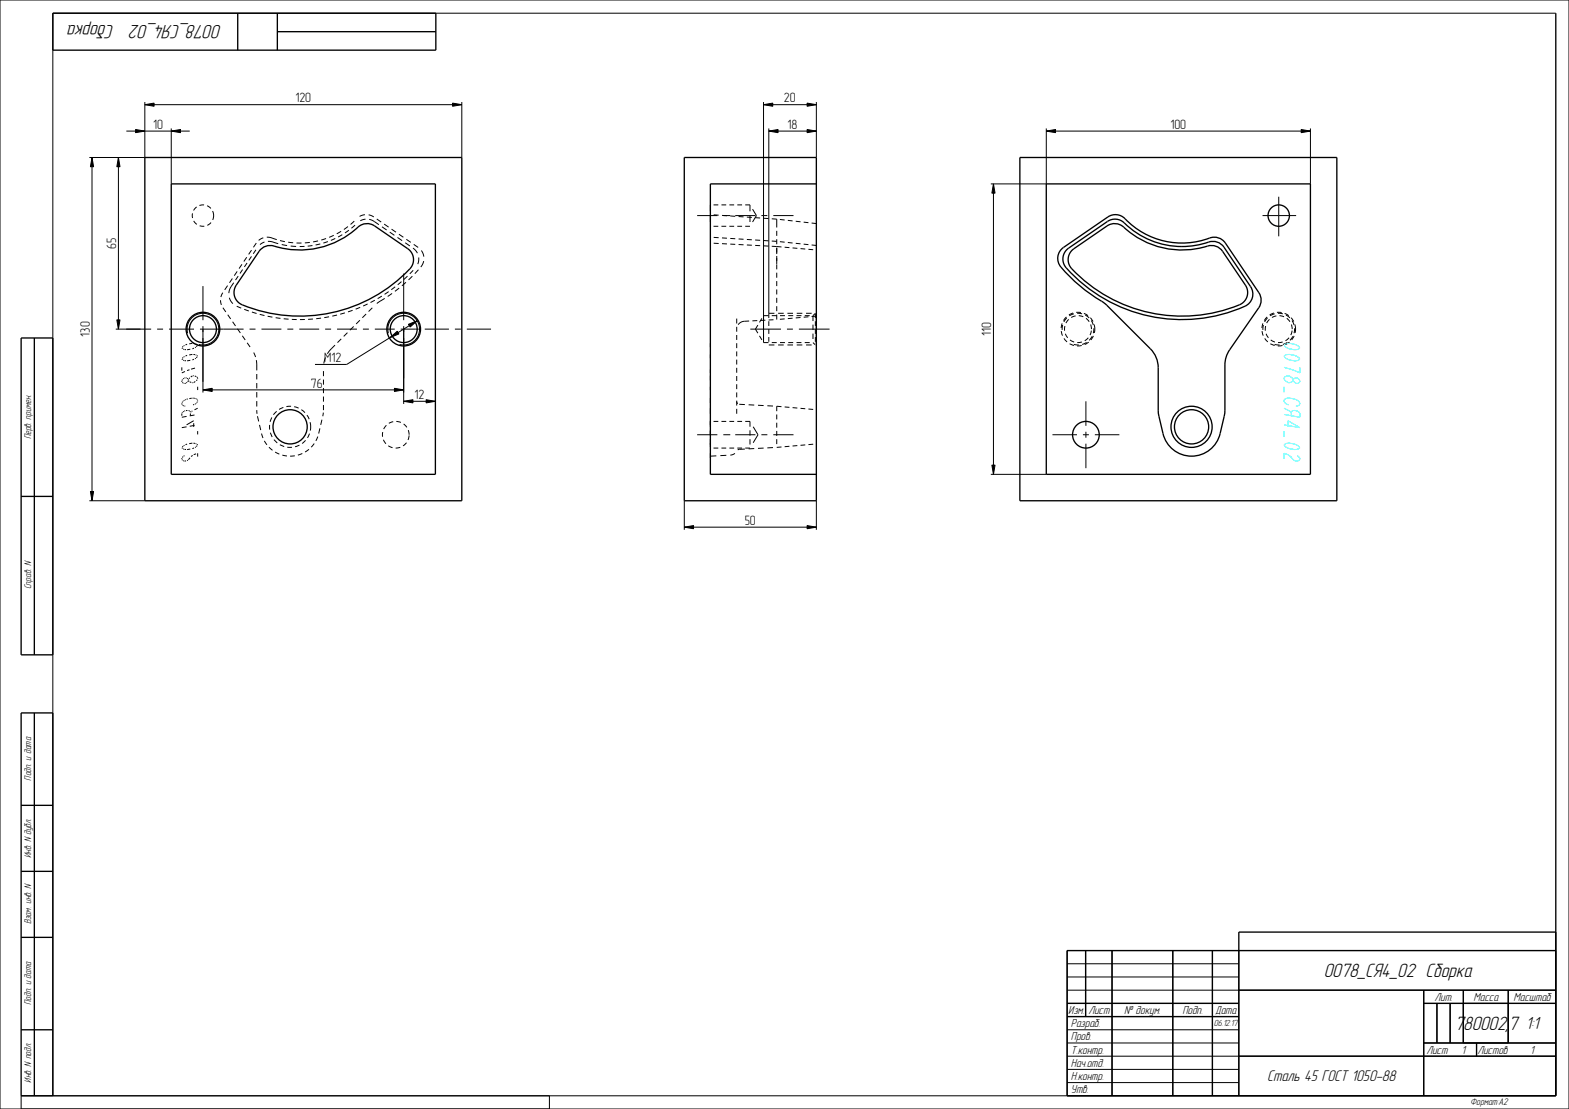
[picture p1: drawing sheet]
<svg xmlns="http://www.w3.org/2000/svg" width="594mm" height="420mm" viewBox="0 0 594 420" stroke-linecap="round" stroke-linejoin="round" font-family="sans-serif">
<g fill="none" stroke="#000" stroke-width=".51">
<path d="M20 5h145v14h-145zM90 5v14M105 12h60M105 5v14M589 5v410h-185v-55h185M54.8 59.6h120v130h-120zM259.1 59.6h50v130h-50zM386.1 59.6h120v130h-120zM64.8 69.6h100v110h-100zM309.1 69.6h-40.2v110h40.2M396.1 69.6h100v110h-100zM98.6 94.5a5.8 5.8 0 0 1 7-.8 32.7 32.7 0 0 0 30.5-8.2 5 5 0 0 1 5.7 .1l12.6 8.6a5 5 0 0 1 .8 7.6 56.8 56.8 0 0 1-64.8 12.9 5 5 0 0 1-.9-6.7z"/>
<path d="M401.7 94.5l17.7-12.3a5 5 0 0 1 6.5 .6 30 30 0 0 0 32.8 7.1 5 5 0 0 1 5.2 2.1l12.7 18.8a5 5 0 0 1 0 5.7l-11.1 16a10.1 10.1 0 0 0-1.8 5.7v18.1l-1.8 7.9a11.1 11.1 0 0 1-10.8 8.6 11.1 11.1 0 0 1-10.8-8.6l-1.8-7.9v-17.1a10.1 10.1 0 0 0-3-7.1l-16.8-16.8a64.1 64.1 0 0 1-17.7-15.2 5 5 0 0 1 .7-5.6zM404.6 94h.1M405.7 94.9l13.4-9.3a5 5 0 0 1 6.3 .4 32.7 32.7 0 0 0 32.6 7l2.3 .2 2 1.3 9.2 13.5a5 5 0 0 1-2.3 7.4 56.9 56.9 0 0 1-64.3-14.8 5 5 0 0 1 .8-5.7zM419.3 83.9l-14.7 10.1M419.3 83.9h.1M419.3 83.9a5.5 5.5 0 0 1 7.5 1.6 31.4 31.4 0 0 0 31.6 6l2.4 .2 2.1 1.3 10.6 15.6a5 5 0 0 1-2.2 7.4 58.2 58.2 0 0 1-68.4-15.7 5 5 0 0 1 1.7-6.3M8 128h12v120h-12zM13 128v120M8 188h12M8 270h12v145h-12zM13 270v145M8 305h12"/>
<path d="M8 330h12M8 355h12M411 360v25M421 360v55M444 360v55M459 360v55M589 353h-120v62M404 380h65M469 375h120M539 380h50M539 375v40M544 380v15"/>
<path d="M549 380v15M554 375v20M571 375v20M8 390h12M404 385h65M469 400h120M539 395h50M559 395v5"/>
<circle cx="109.8" cy="161.6" r="6.5"/>
<circle cx="451.1" cy="161.6" r="7.8"/>
<circle cx="451.1" cy="161.6" r="6.5"/>
</g>
<path d="M289.1 39.6l3.5-.6v1.2zM305.6 39l3.5 .6-3.5 .6zM291.1 49.6l3.5-.6v1.2zM305.6 49l3.5 .6-3.5 .6zM147.7 127.8l2.7-2.3 .6 1zM154.6 122.8l3.3-1.3-2.6 2.3zM152.8 152l3.5-.6v1.2zM161.3 151.4l3.5 .6-3.5 .6z" fill="#000"/>
<g fill="none" stroke="#000" stroke-width=".38">
<path d="M0 0h594v420h-594zM589 5h-569v410M289.1 39.6l3.5-.6v1.2zM289.1 38.6v91.1M289.1 39.6h20M305.6 39l3.5 .6-3.5 .6zM309.1 38.6v21M291.1 49.6l3.5-.6v1.2zM291.1 48.6v71.8M291.1 49.6h18M305.6 49l3.5 .6-3.5 .6zM93.4 97.4l-1.1 1.6"/>
<path d="M93.5 99.6l-1 1.5M95.2 97.1l-1 1.5M95.2 94.7l-1.1 1.6M96.9 94.6l-1 1.5M97 92l-1.1 1.7M97.6 93.6h.1M99.7 90.1l-1.8 .9M100.1 91.7l-1.7 .9M101 89.8l1.4 .2 2.4 .8M101.4 91.4l1.3 .1 2.6 .8M106 91.1l1.9 .4M106.7 92.6l2 .4"/>
<path d="M109.1 91.7l1.9 .2M110 93.2l2.1 .1M112.2 92h1.9M115.3 93.3l-1.8 .1M117.2 91.8l-1.8 .2M117.3 91.8h-.1M118.3 93l-1.8 .2M120.4 91.2l-1.9 .4M121.3 92.4l-1.8 .4M123.4 90.3l-1.8 .6M124.1 91.5l-1.7 .6M126.4 89.1l-1.8 .8"/>
<path d="M126.9 90.3l-1.6 .7M129.1 87.6l-1.6 .9M129.6 88.9l-1.6 .9M131.7 85.8l-1.5 1.1M132.1 87.2l-1.5 1M134.1 83.7l-1.4 1.3M134.4 85.3l-1.4 1.1M138.1 81.3l-2 .7M138.4 83l-2 .6M139.6 81.4l1.9 .8M139.8 83.1l1.9 .8M141.5 82.2h.1"/>
<path d="M141.7 83.9h.1M141.7 83.9l1.7 1.2M142.6 82.9l1.7 1.2M144.6 85.9l1.8 1.2M145.4 84.9l1.7 1.1M147.5 87.9l1.8 1.2M148.2 86.8l1.7 1.1M150.5 89.9l1.7 1.2M151 88.7l1.7 1.2M153.4 91.9l1.8 1.3M153.8 90.6l1.7 1.2M156.4 94h.1"/>
<path d="M156.4 94l1.6 1.9M156.6 92.6l1.7 1.1M158.5 97.5l-.3 2.5M159.5 94.9l1 2.3M160.4 98.9l-1.1 2.2M268.9 89.8h.1M270.2 92.1l1.9 .1M270.2 89.9l1.9 .1M270.2 81.4l1.9 .1M273.3 92.3l1.9 .1M273.3 81.6l1.9 .1M273.3 90.1l1.9 .1"/>
<path d="M276.5 92.4l1.9 .1M276.5 81.8l1.9 .1M276.5 90.3l1.9 .1M279.6 92.6l1.9 .1M279.6 82l1.9 .1M279.6 90.5l1.9 .1M282.8 92.8l1.8 .1M282.8 82.2l1.8 .1M282.8 90.7l1.8 .1M285.9 92.9l1.9 .1M285.9 82.4l1.9 .2M285.9 90.9l1.9 .1"/>
<path d="M289 93.1l1.9 .1M289 82.6l1.9 .2M289 91.1l1.9 .1M292.2 82.9l1.9 .1v3.2M292.2 93.3l3.7 .2M292.2 91.3l1.9 .1M294.1 94h.1M294.1 83.9h.1M294.1 96.9v3.1M294.1 94.7v.1M294.1 93.8v2.4M294.1 90.6v1.9"/>
<path d="M294.1 87.4v1.9M295.3 91.5l1.8 .2M295.3 83.1l1.8 .2M297.1 93.6l1.8 .2M298.3 91.8l1.8 .2M298.3 83.5l1.8 .2M300.1 93.9l1.8 .1M301.3 92.2l1.8 .1M301.3 83.8l1.8 .2M303.1 94.2l1.8 .1M304.3 92.5l1.8 .2M304.3 84.1l1.8 .2"/>
<path d="M306.1 94.4l1.8 .2M307.3 92.8l1.8 .2M307.3 84.5l1.8 .2M83.5 113.7l.3 1.8M84.4 110.8l-.8 1.7M84.4 116.5l1.1 1.6M86.2 108.2l-1.1 1.6M86.2 119.2l1.1 1.6M86.8 112.8l1.4 2.2M88 105.5l-1.1 1.6M88.5 107.1l-1.4 2.2-.5 1.7M89.6 116l1.7 .7"/>
<path d="M89.8 102.8l-1.1 1.6M90.2 104.6l-1 1.5M91.6 100.1l-1.1 1.6M91.9 102.1l-1.1 1.5M92.5 117.1l1.7 .7M95.4 118.2l1.7 .5M98.3 119l1.8 .5M101.3 119.8l1.8 .3M124.6 120l-1.8 .3M127.6 119.3l-1.8 .4M130.6 118.5l-1.8 .5M133.5 117.5l-1.8 .6"/>
<path d="M136.4 116.4l-1.8 .7M138.6 118.9l-1.4 1.4M139.2 115.1l-1.7 .8M141 116.6l-1.5 1.4M141.9 113.7l-1.6 .9M144.6 112.1l-1.6 1M145.6 113l-2.9 1.9M147.1 110.4l-1.5 1.1M148.4 111.1l-1.6 1.2M149.6 108.6l-1.5 1.1M151.1 109.1l-1.6 1.2M152 106.7l-1.4 1.1"/>
<path d="M153.7 106.9l-1.5 1.3M154.3 104.6l-1.4 1.2M156.1 104.6l-1.4 1.4M156.4 102.4l-1.3 1.3M158.4 102.1l-1.3 1.5M291.1 118.6h2.1M294.1 119.1v1.9M294.1 116v1.9M294.1 112.8v1.9M294.1 109.6v1.9M294.1 106.4v1.9M294.1 103.3v1.9"/>
<path d="M294.1 100.1v1.9M294.6 118.6h2.1M298.1 118.6h2.1M301.6 118.6h2.1M305.2 118.6h2.1M306.1 120l-1.8 .1M308.7 118.6v1.8M309.1 119.7l-1.8 .2M406.6 118.9l-1.8 .7M407.8 118.7l1.9 .2M410.8 119.3l1.6 1.1M482.6 118.9l-1.8 .7"/>
<path d="M483.8 118.7l1.9 .2M486.8 119.3l1.6 1.1M71 126.2a6 6 0 0 1 5.3-7.5 6 6 0 0 1 6.5 6.5 6 6 0 0 1-7.5 5.2M88.1 121.9l1.1 1.5M89.9 124.5l1.1 1.6M91.7 127.2l1.1 1.6M93.6 129.8l1.1 1.6M96 133.5l.7 1.7M97 136.4l.2 3.9M104.4 120.3l1.8 .3M107.4 120.7l1.9 .2M110.5 121h1.8"/>
<path d="M115.4 121h-1.8M118.5 120.8l-1.9 .1M121.5 120.5l-1.8 .2M122.5 139.2h.1M123.2 135.4l-.6 2.3M126.8 130.7l-2.9 3.3M129.2 128.3l-1.4 1.5M131.5 126l-1.4 1.4M133.9 123.6l-1.4 1.4M136.2 121.3l-1.4 1.4M147 126.2a6 6 0 0 1 5.3-7.5 6 6 0 0 1 6.5 6.5 6 6 0 0 1-7.5 5.2M147.7 127.8l2.7-2.3 .6 1z"/>
<path d="M152.8 124.6v28.4M154.6 122.8l3.3-1.3-2.6 2.3zM157.9 121.5l-26.6 16.5h-12.1M278.9 120.7v1.8M278.9 123.8v1.8M278.9 126.9v1.8M278.9 130v1.8M278.9 133.1v1.8M278.9 136.2v1.9M278.9 139.3v1.9M279.5 122.9v.1M283.6 121.6l-2.6 .2-1.5 1.1"/>
<path d="M286.7 121.4l-1.9 .1M289.8 121.3l-1.9 .1M291.1 130.6h2.1M291.1 121.6v1.8M291.1 124.6v1.8M291.1 127.6v1.8M292.8 121.1l-1.8 .1M294.6 130.6h2.1M297.1 120.8l-1.8 .1M298.1 130.6h2.1M300.1 120.5l-1.8 .2M301.6 130.6h2.1"/>
<path d="M303.1 120.2l-1.8 .2M305.2 130.6h2.1M308.7 121.6v1.8M308.7 124.6v1.8M308.7 127.6v1.8M402.3 123.1l-.2 1.9M403.9 120.4l-1.1 1.5M406.6 130.4l1.8 .2M411.4 129.7l-1.7 .7M413.1 121.4l.8 1.7M413.5 127.4l-1.1 1.5M414.1 124.3l-.2 1.9"/>
<path d="M478.3 123.1l-.2 1.9M479.9 120.4l-1.1 1.5M482.6 130.4l1.8 .2M487.4 129.7l-1.7 .7M489.1 121.4l.8 1.7M489.5 127.4l-1.1 1.5M490.1 124.3l-.2 1.9M97.2 155.3l.1 1.4M97.2 141.6v2.1M97.2 145.1v2M97.2 148.5v2M97.2 151.9v2.1"/>
<path d="M97.5 157.6l.4 2M121.9 158.9l-.5 2M122.4 156.3l-.2 1.3M122.5 140.5v2M122.5 143.7v2M122.5 147v1.9M122.5 150.2v1.9M122.5 153.4v1.9M152.8 152l3.5-.6v1.2zM152.8 152h12M161.3 151.4l3.5 .6-3.5 .6zM278.9 152.1l.4 .8"/>
<path d="M278.9 142.4v1.9M278.9 145.5v1.9M278.9 148.6v1.9M278.9 151.7v1.9M278.9 154.8v1.9M278.9 157.9h.1M279.3 152.9h.1M279.9 153.1l2.1 .1M283.4 153.3l2.1 .1M287 153.5l2.1 .1M290.5 153.7l2.1 .1M294.1 157v1.8"/>
<path d="M295.9 154l-1.8-.1v1.8M297.1 154.1l1.8 .2M300.1 154.4l1.8 .1M303.1 154.6l1.8 .2M306.1 154.9l1.8 .2M98.2 160.9l.5 2M99 164.2l.6 1.7M100.1 167l1 1.5M101.8 169.4l1.4 1.1M104.2 171.2l1.6 .8M106.9 172.4l1.7 .3M111.6 172.6l-1.8 .2"/>
<path d="M114.5 171.8l-1.7 .6M117 170.2l-1.5 1M119 168l-1.2 1.4M120.3 165.3l-.7 1.7M121.1 162.2l-.5 2M271.2 172.6l-2.3 .2M275 172.4l-2.3 .2M278.2 171.7l-1.7 .7M279.3 170.4h.1M282 170.1l-2.7 .3M285.5 169.9l-2.1 .1M289.1 169.7l-2.1 .1"/>
<path d="M292.6 169.5l-2.1 .1M294.1 160.1v1.9M294.1 163.2v1.9M294.1 166.3v1.9M295.9 169.3l-1.8 .1M298.9 169l-1.8 .2M301.9 168.8l-1.8 .1M304.9 168.5l-1.8 .1M307.9 168.2l-1.8 .2M411 360v25M421 360v55M444 360v55"/>
<path d="M459 360v55M469 360v55M404 365h65M404 370h65M404 375h185M404 380h65M539 380h50M539 375v40M544 380v15M549 380v15M554 375v20M571 375v20"/>
<path d="M404 385h65M404 390h65M404 395h65M404 400h185M539 395h50M559 395v5M208 415v5M404 415v-55h185v55h-581v5M404 405h65M404 410h65"/>
</g>
<path d="M117.6 161.6a7.8 7.8 0 0 0-11.4-6.9 7.8 7.8 0 0 0-.9 13.3 7.8 7.8 0 0 0 12.3-5.3v-1.1" fill="none" stroke="#000" stroke-width=".38" stroke-dasharray="1.8 1.2" stroke-linecap="butt"/>
<!-- layer: AXES -->
<g fill="none" stroke="#000" stroke-width=".38">
<path d="M268.9 77.6v2.4M270.1 77.6h1.8M273.1 77.6h1.8M276.1 77.6h1.8M279.1 77.6h1.8M282.1 77.6h1.8v2.4M284.9 79.2l1.5 2.4-1.5 2.5M484.1 74.5v15M263.9 81.6h7.7M268.9 81.6v2.5M268.9 85.7h.1M270.1 85.7h1.8"/>
<path d="M273.1 85.7h1.8M273.8 81.6h2.3M276.1 81.6h.1M276.1 85.7h1.8M278.4 81.6h7.6M279.1 85.7h1.8M282.1 85.7h1.8M283.9 81.6v2.5M283.9 85.7h.1M288.3 81.6h2.2M292.8 81.6h7.6M478 81.6h12.7"/>
<path d="M76.8 108.3v13M152.8 103.6v17.7M290.9 119.5h-1.8v2.1M292.2 119.5h1.9M295.3 119.5h1.9M298.4 119.5h1.9M301.5 119.5h1.9M304.7 119.5h1.8M307.8 119.5h.1M307.8 119.5v2.1M308.5 118.8l-.7 .7M309.1 119.5v2"/>
<path d="M47.8 124.6h9.4M59.5 124.6h2.2M64 124.6h9.4M75.7 124.6h16.5M76.8 123.5v2.3M76.8 128v16.6M94.5 124.6h2.2M99 124.6h7.5M108.8 124.6h2.2M113.3 124.6h7.5M123.1 124.6h2.2M127.6 124.6h7.5"/>
<path d="M137.4 124.6h2.3M141.9 124.6h7.5M151.7 124.6h6.8M152.8 123.5v2.3M152.8 128v15.3M160.8 124.6h9.2M172.2 124.6h2.3M176.7 124.6h9.2M284.1 124.6h11.6M286.9 123.1l-.9 1.5 .9 1.6M287.5 127.2l.9 1.5M288.4 120.6l-.9 1.5"/>
<path d="M289.1 129.7h1.8M289.1 122.9v2.1M289.1 126.3v2.1M292.2 129.7h1.9M295.3 129.7h1.9M297.9 124.6h2.3M298.4 129.7h1.9M301.5 129.7h1.9M302.4 124.6h11.7M304.7 129.7h1.8M307.8 129.7h.1M307.8 129.7l.7 .8"/>
<path d="M307.8 122.9v2.1M307.8 126.3v2.1M309.1 122.7v1.9M309.1 125.9v1.9M309.1 129.1v1.9M268.9 159.6v2M270.1 159.6h1.8M273.1 159.6h1.8M276.1 159.6h1.8M279.1 159.6h1.8M282.1 159.6h1.8v2M411.1 152v9.3"/>
<path d="M263.9 164.6h7.7M268.9 163v2M268.9 166.3v2M268.9 169.7h.1M270.1 169.7h1.8M273.1 169.7h1.8M273.8 164.6h2.3M276.1 164.6h.1M276.1 169.7h1.8M278.4 164.6h7.6M279.1 169.7h1.8M282.1 169.7h1.8"/>
<path d="M283.9 163v2M283.9 166.3v2M283.9 169.7h.1M285.1 161.6l1.9 3-1.9 3.1M288.3 164.6h2.2M292.8 164.6h7.6M398.4 164.6h9.3M410 164.6h2.2M411.1 163.5v2.3M411.1 168v9.3M414.5 164.6h9.3"/>
</g>
<g fill="none" stroke="#000" stroke-width=".51">
<circle cx="484.1" cy="81.6" r="4.1"/>
<circle cx="76.8" cy="124.6" r="6.4"/>
<circle cx="76.8" cy="124.6" r="5.1"/>
<circle cx="152.8" cy="124.6" r="6.4"/>
<circle cx="152.8" cy="124.6" r="5.1"/>
<circle cx="411.1" cy="164.6" r="5.1"/>
</g>
<path d="M80.9 81.6a4.1 4.1 0 0 0-5.9-3.6 4.1 4.1 0 0 0-.6 6.9 4.1 4.1 0 0 0 6.4-2.4l.1-.9M413.2 124.6a5.1 5.1 0 0 0-7.4-4.5 5.1 5.1 0 0 0-.8 8.6 5.1 5.1 0 0 0 8.1-3.1l.1-1M414.5 124.6a6.4 6.4 0 0 0-9.3-5.6 6.4 6.4 0 0 0-.9 10.8 6.4 6.4 0 0 0 10.1-4.1l.1-1.1M489.2 124.6a5.1 5.1 0 0 0-7.4-4.5 5.1 5.1 0 0 0-.8 8.6 5.1 5.1 0 0 0 8.1-3.1l.1-1M490.5 124.6a6.4 6.4 0 0 0-9.3-5.6 6.4 6.4 0 0 0-.9 10.8 6.4 6.4 0 0 0 10.1-4.1l.1-1.1M154.9 164.6a5.1 5.1 0 0 0-7.3-4.5 5.1 5.1 0 0 0-.8 8.6 5.1 5.1 0 0 0 8-3.1l.1-1" fill="none" stroke="#000" stroke-width=".38" stroke-dasharray="1.8 1.2" stroke-linecap="butt"/>
<!-- layer: COSMETICS -->
<g fill="none" stroke="#000" stroke-width=".38">
<path d="M68.8 139.1v1.3M68.8 136l.3 .2M68.8 131.8l.3 .2M69.3 131.2l-.3 .3M69.3 135.4l-.3 .3M69.3 136.4l.3 .1M69.3 132.2l.3 .1M69.8 130.8l-.3 .2M69.8 135l-.3 .2M69.8 136.6h.6M69.8 132.4h.6M70.8 130.4l-.6 .2"/>
<path d="M70.8 134.6l-.6 .2M72 136.5l-1.2 .2M72 132.3l-1.2 .2M72.8 134.2l-1.2 .2M72.8 130l-1.2 .2M73.2 134.3h.6M73.2 130.1h.6M73.4 131.9l-.6 .2M73.4 136.1l-.6 .2M73.8 139.4l-1.5 .4M74 134.4l.3 .1M74 130.2l.3 .1"/>
<path d="M74.1 131.5l-.3 .2M74.1 135.7l-.3 .2M74.5 134.7l.3 .2M74.5 130.5l.3 .2M74.6 131l-.3 .3M74.6 135.2l-.3 .3M268.9 130v1.5M268.9 134.2v1.5M268.9 140v1.2M68.8 153l.2 .2M68.8 144.3v.3M68.8 152.6v.3"/>
<path d="M68.8 156.6v.8M69 144.8l.3 .3M69.1 153.4l.1 .1M69.1 152.2l-.2 .3M69.1 156.1l-.2 .3M69.1 143.7l-.3 .4M69.3 153.6l.3 .1M69.3 151.9l-.1 .2M69.5 145.1l.3 .1M69.6 155.8l-.3 .2M69.6 143.3l-.3 .2M69.8 153.8h.3"/>
<path d="M69.8 151.5l-.3 .3M70 140.7l-1.2 .5M70.1 155.6l-.3 .1M70.1 143.1h-.3M70.3 143.1l.3 .1M70.3 145.2h-.3M70.3 151.3l-.3 .2M70.6 157.7l-1.8 .3M70.8 143.2l.3 .3M70.8 155.4l-.4 .1M70.8 144.8l-.3 .2M71 155.5h.3"/>
<path d="M71.1 151.1l-.5 .1M71.3 143.7v.3M71.5 155.6l.3 .1M71.6 144.5l-.3-.3-.3 .4M71.7 140l-.9 .3M71.8 144.6l.6 .2M71.8 143.1l-.3 .3M71.9 155.8l.2 .2M72.1 156.6v.8M72.3 156l-.1 .1M72.6 150.8l-.9 .2M72.8 142.4l-.6 .4"/>
<path d="M72.8 155.6l-.3 .2M73.1 144.9l-.3 .1M73.3 150.8h-.4M73.3 142.3h-.3M73.3 159.3l-2.7 1.6M73.5 150.8h.3M73.5 153.2l-.4 .1M73.6 157.2l-1.8 .3M73.7 142.4l.6 .2M73.9 144.5l-.6 .4M74 150.9l.3 .1M74.1 152.9l-.3 .2"/>
<path d="M74.4 151.1l.2 .1M74.5 152.5l-.2 .2M74.5 142.8l.3 .3M74.6 143.8l-.3 .4M74.7 151.4l.1 .2M74.7 152.2l-.1 .2M74.8 143.3v.3M74.8 146.5v1.2M74.8 151.7v.3M74.8 154.6l-1.2 .6M268.9 142.3v1.8M268.9 146.5v1.2"/>
<path d="M268.9 150.8v1.8M268.9 154.6v2.1M268.9 159.3v1.6M68.8 174l.3 .3M68.8 169.6l.3 .2M68.8 173.5v.3M69.3 174.5l.3 .1M69.3 170l.3 .1M69.3 169l-.3 .3M69.3 172.9l-.3 .4M69.8 170.2h.6M69.8 168.6l-.3 .2"/>
<path d="M69.8 172.5l-.3 .3M70.4 174.5l-.6 .1M70.6 161.6l-1.8 .4M70.8 168.2l-.6 .2M71.1 174.3l-.3 .2M71.9 173.4l-.6 .7M72 170.1l-1.2 .2M72.8 167.8l-1.2 .2M72.9 172.5l-.6 .4M73.2 167.9h.6M73.3 160.3v1.4M73.4 169.7l-.6 .2"/>
<path d="M73.6 161.1l-1.8 .3M74 168l.3 .1M74.1 169.3l-.3 .2M74.2 171.9l-.9 .3M74.5 168.3l.3 .2M74.6 168.8l-.3 .3M74.8 163.3v1.2M74.8 171.7v1.2M268.9 163.3v1.2M268.9 167.8v1.5M268.9 171.7v1.8"/>
</g>
<g fill="none" stroke="#0ff" stroke-width=".38">
<path d="M486.1 134.9l.5-.4a5.2 5.2 0 0 1 5.5 1.5l-.5 .4a5.2 5.2 0 0 1-5.5-1.5zM486.1 130.7l.5-.4a5.2 5.2 0 0 1 5.5 1.5l-.5 .4a5.2 5.2 0 0 1-5.5-1.5zM486.1 139.1l6 2.1v-2.1M486.1 157l6 1v-1.4a2.12 2.12 0 0 0-3.2-.6v1.4M486.1 154.6l2.8 1.7M486.1 146.5v2.1M487.9 153.3a1.52 1.52 0 0 1-1.5-2.1 4.8 4.8 0 0 1 5.7 1.4 1.21 1.21 0 0 1-1.5 1.2M489.6 143.7l-.5-.6-1.5-.8-1.5 .8a2.04 2.04 0 0 0 3 1.5l.5-.4M489.6 143.7a1.39 1.39 0 0 1 1.6-.5 1.39 1.39 0 0 1 .9 1.4 1.22 1.22 0 0 1-2 .2l-.5-.6M489.6 143.7v.5M486.1 168.5l.5-.4a5.2 5.2 0 0 1 5.5 1.5l-.5 .4a5.2 5.2 0 0 1-5.5-1.5zM486.1 160.9l6 1.1-4.5-2.7v2.4"/>
<path d="M486.1 163.3v2.1M491.1 172.5l1 1v.5l-1 .6-1-.1a7.1 7.1 0 0 0-4-2.8v2.1"/>
</g>
<!-- layer: DRAFT_DIMS -->
<g fill="#000">
<path d="M54.8 39.6l3.5-.6v1.2zM171.3 39l3.5 .6-3.5 .6zM34.8 59.6l.6 3.5h-1.2zM44.8 59.6l.6 3.5h-1.2zM51.3 49l3.5 .6-3.5 .6zM64.8 49.6l3.5-.6v1.2zM396.1 49.6l3.5-.6v1.2zM492.6 49l3.5 .6-3.5 .6zM376.1 69.6l.6 3.5h-1.2zM44.2 121.1h1.2l-.6 3.5zM76.8 147.7l3.5-.6v1.2zM149.3 147.1l3.5 .6-3.5 .6z"/>
<path d="M375.5 176.1h1.2l-.6 3.5zM34.2 186.1h1.2l-.6 3.5zM259.1 199.6l3.5-.6v1.2zM305.6 199l3.5 .6-3.5 .6z"/>
</g>
<g fill="none" stroke="#000" stroke-width=".38">
<path d="M54.8 39.6l3.5-.6v1.2zM54.8 38.6v21h-21M54.8 39.6h120M171.3 39l3.5 .6-3.5 .6zM174.8 38.6v21M34.8 59.6l.6 3.5h-1.2zM34.8 59.6v130M44.8 59.6l.6 3.5h-1.2zM44.8 59.6v65M47.8 49.6h24M51.3 49l3.5 .6-3.5 .6zM64.8 49.6l3.5-.6v1.2z"/>
<path d="M64.8 48.6v21M396.1 49.6l3.5-.6v1.2zM396.1 49.6h100M396.1 48.6v21h-21M492.6 49l3.5 .6-3.5 .6zM496.1 48.6v21M376.1 69.6l.6 3.5h-1.2zM376.1 69.6v110M43.8 124.6h9.4M44.2 121.1h1.2l-.6 3.5zM76.8 124.6v24.1M152.8 124.6v24.1"/>
<path d="M76.8 147.7l3.5-.6v1.2zM76.8 147.7h76M149.3 147.1l3.5 .6-3.5 .6zM375.1 179.6h21M375.5 176.1h1.2l-.6 3.5zM33.8 189.6h21M34.2 186.1h1.2l-.6 3.5zM259.1 199.6l3.5-.6v1.2zM259.1 199.6h50M259.1 189.6v11M305.6 199l3.5 .6-3.5 .6zM309.1 189.6v11"/>
</g>
<g font-size="7.6">
<text x="43.2" y="9.4" transform="rotate(-180 43.2 9.4)">Сборка</text>
<text x="83.9" y="9.4" transform="rotate(-180 83.9 9.4)">0078_СЯ4_02</text>
<text x="501.1" y="370.1">0078_СЯ4_02 Сборка</text>
<text x="550.7" y="390.1">780002,7</text>
</g>
<text font-size="6.8" x="577.6" y="389.8">1:1</text>
<text font-size="6.1" x="479.7" y="409.6">Сталь 45 ГОСТ 1050-88</text>
<g font-size="5.1">
<text x="111.8" y="38.8">120</text>
<text x="296.8" y="38.8">20</text>
<text x="58" y="48.8">10</text>
<text x="298.2" y="48.8">18</text>
<text x="443.1" y="48.8">100</text>
<text x="44" y="94.3" transform="rotate(-90 44 94.3)">65</text>
<text x="34" y="127.5" transform="rotate(-90 34 127.5)">130</text>
<text x="375.2" y="127.3" transform="rotate(-90 375.2 127.3)">110</text>
<text x="122.7" y="137.1">M12</text>
<text x="117.7" y="146.8">76</text>
<text x="157" y="151.1">12</text>
<text x="281.9" y="198.8">50</text>
</g>
<g font-size="4.5">
<text x="543.1" y="379.1">Лит.</text>
<text x="557.9" y="379.1">Масса</text>
<text x="573" y="379.1">Масштаб</text>
<text x="404.4" y="384.1">Изм.</text>
<text x="405.4" y="389.1">Pазраб.</text>
<text x="412" y="384.1">Лист</text>
<text x="425.6" y="384.1">№ докум.</text>
<text x="447.6" y="384.1">Подп.</text>
<text x="460" y="384.1">Дата</text>
<text x="405.4" y="394.1">Пров.</text>
<text x="405.4" y="399.1">Т.контр.</text>
<text x="540" y="399.1">Лист</text>
<text x="553.4" y="399.1">1</text>
<text x="559.3" y="399.1">Листов</text>
<text x="579.4" y="399.1">1</text>
<text x="405.4" y="404.1">Нач.отд.</text>
<text x="405.4" y="409.1">Н.контр.</text>
<text x="405.4" y="414.1">Утв.</text>
</g>
<g font-size="3.8">
<text x="11.8" y="166.4" transform="rotate(-90 11.8 166.4)">Перв. примен.</text>
<text x="11.8" y="223.2" transform="rotate(-90 11.8 223.2)">Справ. N</text>
<text x="11.8" y="295.6" transform="rotate(-90 11.8 295.6)">Подп. и дата</text>
<text x="11.8" y="325" transform="rotate(-90 11.8 325)">Инв. N дубл.</text>
<text x="11.8" y="350" transform="rotate(-90 11.8 350)">Взам. инв. N</text>
<text x="11.8" y="380.6" transform="rotate(-90 11.8 380.6)">Подп. и дата</text>
<text x="11.8" y="410" transform="rotate(-90 11.8 410)">Инв. N подл.</text>
<text x="556.6" y="418.4">Формат:А2</text>
</g>
<text font-size="3.5" x="459.6" y="388.7">06.12.17</text>
</svg>
